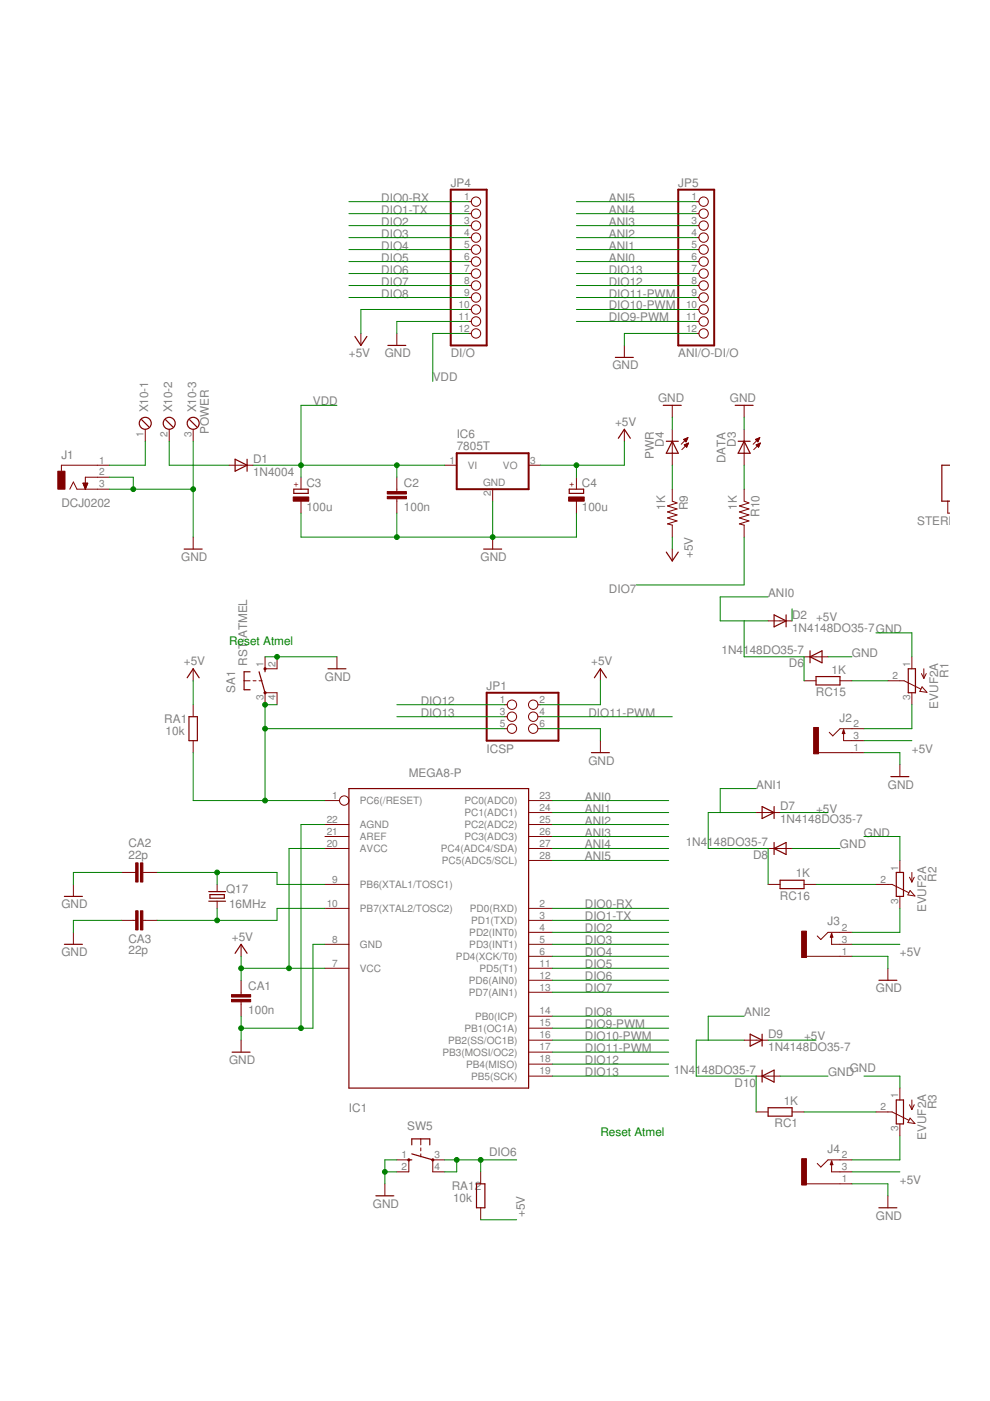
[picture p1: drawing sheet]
<svg xmlns="http://www.w3.org/2000/svg" width="210mm" height="297mm" viewBox="0 0 210 297" stroke-linecap="round" stroke-linejoin="round" font-family="sans-serif">
<g fill="none" stroke="#800000" stroke-width=".25">
<path d="M75.2 71.3l1.3 1.9 1.3-1.9M82.2 73.2h3.8M130.5 75.8h3.8M30 89l1.6 1.5M35.1 89l1.5 1.5M40.2 89l1.5 1.5M49.8 97.4l2.6 1.2-2.6 1.3zM52.4 97.4v2.5M131.1 92.9l1.3-1.9 1.2 1.9M140.6 85.9h3.8M141.3 93.6h2.5M142.5 93.6l1.3 2.5h-2.5z"/>
<path d="M155.9 85.9h3.8M156.5 93.6h2.5M157.8 93.6l1.2 2.5h-2.5zM201.5 98.6h-1.8v7.7h1.8M39.1 116.4h3.8M62.3 103.7h3v.9h-3zM102.6 116.4h3.8M120.7 103.7h3v.9h-3zM141.3 117.1l1.2 1.8 1.3-1.8M164.1 130.4l2.6 1.2-2.6 1.3zM166.7 130.4v2.5M171.7 139.3l2.6-1.3v2.5z"/>
<path d="M171.7 138v2.5M39.7 143.7l1.3-1.9 1.2 1.9M40.1 152h1.7v5h-1.7zM53 142.4h-1.2v3.8h1.2M54.9 142.4l1.3 4.5M56.2 141.8v.6M69.5 141.8h3.8M125.4 159.6h3.8M126 143.7l1.3-1.9 1.3 1.9M173 143.4h5.1v1.8h-5.1zM178.9 154.7l.2 .8h-.5zM192.6 141.8h1.5v5.1h-1.5z"/>
<path d="M74 167.2h38.1v63.5h-38.1zM161.6 171l2.5 1.3-2.5 1.2zM164.1 179.9l2.6-1.3v2.6zM164.1 171v2.5M164.1 178.6v2.6M188.9 164.7h3.8M13.7 190.1h3.8M44.3 189h3.5M44.3 191.1h3.5M44.5 189.7h3.1v.7h-3.1zM165.4 186.6h5.1v1.8h-5.1zM176.3 197.9l.3 .8h-.5z"/>
<path d="M190 185h1.6v5.1h-1.6zM13.7 200.2h3.8M49.8 202.1l1.3-1.9 1.3 1.9M159 219.3l2.6 1.2-2.6 1.3zM161.6 219.3v2.5M186.4 207.8h3.8M49.2 223.1h3.8M161.6 228.2l2.5-1.3v2.5zM161.6 226.9v2.5M162.9 234.9h5v1.7h-5zM190 233.2h1.6v5.1h-1.6zM79.7 253.5h3.8"/>
<path d="M86.7 245.9h.6M87.3 242.7v-1.2h3.8v1.2M87.3 244.6l4.5 1.3M101 251h1.8v5.1h-1.8zM176.3 246.2l.3 .7h-.5zM186.4 256.1h3.8"/>
<circle cx="30.8" cy="89.7" r="1.27"/>
<circle cx="35.9" cy="89.7" r="1.27"/>
<circle cx="41" cy="89.7" r="1.27"/>
</g>
<g fill="none" stroke="#800000" stroke-width=".21">
<path d="M99.4 42.8h.5M99.4 45.3h.5M99.4 47.8h.5M99.4 50.4h.5M99.4 52.9h.5M99.4 55.5h.5M99.4 58h.5M147.6 42.8h.6M147.6 45.3h.6M147.6 47.8h.6M147.6 50.4h.6M147.6 52.9h.6"/>
<path d="M147.6 55.5h.6M147.6 58h.6M76.5 70.7v2.5M84.1 70.7v2.5M99.4 60.5h.5M99.4 63.1h.5M99.4 65.6h.5M99.4 68.2h.5M99.4 70.7h.5M132.4 73.2v2.6M147.6 60.5h.6M147.6 63.1h.6"/>
<path d="M147.6 65.6h.6M147.6 68.2h.6M147.6 70.7h.6M23.2 98.6h-10.2v1.3M30.8 91v2.6M35.9 91v2.6M41 91v2.6M48.6 98.6h5.1M94.3 98.6h2.5M112.1 98.6h2.5M132.4 91v2.6M142.5 85.9v2.6"/>
<path d="M142.5 91v7.6M144.9 93.2l.9-.4-.3 .9zM145 93.2h.7M145.1 93.3h.5M145.1 94.3l.9-.4-.4 .9zM145.1 94.4h.7M145.2 93.4h.4M145.2 94.5h.5M145.3 94.2h.5M145.3 93h.4M145.3 93.5h.2M145.4 94.6h.3"/>
<path d="M145.4 93.6h.1M145.5 94.7h.1M145.5 94.1h.4M145.6 92.9h.2M145.8 94h.1M145.8 92.8h.1M145.8 92.8l-1.4 1.4M146 93.9l-1.4 1.4M157.8 85.9v2.6M157.8 91v7.6M160.2 93.2h.7M160.3 93.3h.6"/>
<path d="M160.3 94.3l.9-.4-.4 .9zM160.4 94.4h.6M160.4 93.4h.4M160.5 94.5h.5M160.5 94.2h.6M160.5 93h.5M160.5 93.5h.3M160.6 94.6h.3M160.7 93.6h.1M160.7 94.7h.2M160.8 94.1h.3M160.8 92.9h.2"/>
<path d="M161.1 94h.1M161.1 92.8l-1.4 1.4M161.1 92.8l-.4 .9M161.1 92.8l-.9 .4 .5 .5M161.1 92.8h.1M161.2 93.9l-1.4 1.4M14.8 103.7l.8-1.5 .7 1.5h6.9M17.6 102.4h1l-.5 1.3zM17.6 102.6h1M17.7 102.7h.8M17.7 102.8h.8M17.8 102.9h.6"/>
<path d="M17.8 103h.6M17.9 103.2h.4M17.9 103.3h.4M18 103.4h.2M18 103.5h.2M18.1 103.7h.1M23.2 101.2h-5.1v2.5M41 113.9v2.5M63.8 101.2v2.5M63.8 106.3v2.5M84.1 101.2v3M84.1 105.7v3.1"/>
<path d="M104.5 103.7v2.6M104.5 113.9v2.5M122.2 101.2v2.5M122.2 106.3v2.5M142.5 103.7v2.6l1.1 .3-2.1 .7 2.1 .6-2.1 .6 2.1 .7-2.1 .6 2.1 .6-2.1 .7 1 .2v2.6M142.5 116.4v2.5M157.8 103.7v2.6l1 .3-2 .7 2 .6-2 .6 2 .7-2 .6 2 .6-2 .7 1 .2v2.6M201 106.3v2.5h.5M56.2 139.3v2.5h2.5v-2.5M71.4 139.3v2.5M162.9 131.6h5M170.5 139.3h5.1"/>
<path d="M193.3 139.3v2.5M41 141.8v2.5M41 149.4v2.6M41 157v2.6M51.8 144.3h1.2M53.7 144.3h.6M54.9 144.3h.7M56.2 149.4v-2.5h2.5v2.5M107 149.4h.5M107 152h.5M107 154.5h.5M114 149.4h.6"/>
<path d="M114 152h.6M114 154.5h.6M127.3 141.8v2.5M127.3 157v2.6M170.5 144.3h2.5M173.5 159.6h9.7M178.1 144.3h2.5M178.9 154.7v2.3h4.3M183.2 154.5h-5.1l-1.5 1.5-.8-.7M188.3 144.3h3.4l3.5 1.8M193.3 146.9v2.5M195.4 142.8l.5 1"/>
<path d="M195.5 145.6l1 1.2-1.5-.2zM195.9 141.8v2M196.4 142.8l-.5 1M68.9 174.8h5.1M68.9 177.4h5.1M68.9 179.9h5.1M68.9 169.7h3.1M112.1 174.8h5.1M112.1 177.4h5.1M112.1 179.9h5.1M112.1 172.3h5.1M112.1 169.7h5.1"/>
<path d="M160.3 172.3h5.1M162.9 179.9h5M190.8 162.1v2.6M15.6 187.5v2.6M15.6 197.7v2.5M25.7 195.1h3.1M25.7 185h3.1M30.3 195.1h3M30.3 185h3M46 187.5v1.5M46 191.1v1.5M68.9 192.6h5.1"/>
<path d="M68.9 187.5h5.1M112.1 192.6h5.1M112.1 197.7h5.1M112.1 195.1h5.1M112.1 182.4h5.1M162.9 187.5h2.5M170.5 187.5h2.5M176.3 197.9v2.3h4.3M180.6 197.7h-5l-1.6 1.5-.7-.8M185.7 187.5h3.4l3.6 1.8M190.8 182.4v2.6M190.8 190.1v2.5"/>
<path d="M192.8 186l.5 1M193 188.8l1 1.2-1.5-.3zM193.3 185v2M193.8 186l-.5 1M51.1 200.2v2.6M51.1 207.8v3.1M51.1 212.4v3.1M68.9 200.2h5.1M68.9 205.3h5.1M112.1 200.2h5.1M112.1 205.3h5.1M112.1 218h5.1"/>
<path d="M112.1 215.5h5.1M112.1 210.4h5.1M112.1 207.8h5.1M112.1 202.8h5.1M171 202.8h9.6M188.3 205.3v2.5M51.1 220.5v2.6M112.1 228.2h5.1M112.1 225.6h5.1M112.1 223.1h5.1M112.1 220.5h5.1M157.8 220.5h5.1"/>
<path d="M160.3 228.2h5.1M160.3 235.8h2.6M167.9 235.8h2.6M185.7 235.8h3.4l3.6 1.7M190.8 230.7v2.5M190.8 238.3v2.5M192.8 234.2l.5 1M193 237.1l1 1.1-1.5-.2zM193.3 233.2v2M193.8 234.2l-.5 1M81.6 251v2.5M84.1 245.9h2.6v2.6h-2.6"/>
<path d="M89.2 241.5v1.2M89.2 243.4v.6M89.2 244.6v.7M94.3 245.9h-2.5v2.6h2.5M101.9 248.5v2.5M101.9 256.1v2.5M171 251h9.6M176.3 246.2v2.3h4.3M180.6 245.9h-5l-1.6 1.5-.7-.7M188.3 253.5v2.6"/>
<circle cx="100.9" cy="42.8" r=".99"/>
<circle cx="100.9" cy="55.5" r=".99"/>
<circle cx="100.9" cy="47.8" r=".99"/>
<circle cx="100.9" cy="58" r=".99"/>
<circle cx="100.9" cy="45.3" r=".99"/>
<circle cx="100.9" cy="50.4" r=".99"/>
<circle cx="100.9" cy="52.9" r=".99"/>
<circle cx="149.2" cy="42.8" r=".99"/>
<circle cx="149.2" cy="50.4" r=".99"/>
<circle cx="149.2" cy="52.9" r=".99"/>
<circle cx="149.2" cy="58" r=".99"/>
<circle cx="149.2" cy="55.5" r=".99"/>
<circle cx="149.2" cy="45.3" r=".99"/>
<circle cx="149.2" cy="47.8" r=".99"/>
<circle cx="100.9" cy="70.7" r=".99"/>
<circle cx="100.9" cy="60.5" r=".99"/>
<circle cx="100.9" cy="63.1" r=".99"/>
<circle cx="100.9" cy="65.6" r=".99"/>
<circle cx="100.9" cy="68.2" r=".99"/>
<circle cx="149.2" cy="60.5" r=".99"/>
<circle cx="149.2" cy="63.1" r=".99"/>
<circle cx="149.2" cy="68.2" r=".99"/>
<circle cx="149.2" cy="65.6" r=".99"/>
<circle cx="149.2" cy="70.7" r=".99"/>
<circle cx="108.5" cy="152" r=".99"/>
<circle cx="108.5" cy="154.5" r=".99"/>
<circle cx="108.5" cy="149.4" r=".99"/>
<circle cx="113.1" cy="152" r=".99"/>
<circle cx="113.1" cy="149.4" r=".99"/>
<circle cx="113.1" cy="154.5" r=".99"/>
<circle cx="73" cy="169.7" r=".99"/>
</g>
<g fill="none" stroke="#800000" stroke-width=".42">
<path d="M95.6 40.2h7.6v33h-7.6zM143.8 40.2h7.6v33h-7.6zM96.8 96.1h15.3v7.6h-15.3zM103.2 146.9h15.2v10.1h-15.2z"/>
<circle cx="56.2" cy="141.8" r=".13"/>
<circle cx="56.2" cy="146.9" r=".13"/>
<circle cx="86.7" cy="245.9" r=".13"/>
<circle cx="91.8" cy="245.9" r=".13"/>
</g>
<g fill="#800000" stroke="#800000" stroke-width=".21">
<path d="M82.1 105.2h4.1v.5h-4.1z"/>
<path d="M82.1 104.2h4.1v.5h-4.1z"/>
<path d="M62.2 105.4h3.3v.9h-3.3z"/>
<path d="M120.6 105.4h3.3v.9h-3.3z"/>
<path d="M12.3 99.9h1.5v3.8h-1.5z"/>
<path d="M28.8 182.9h.5v4.1h-.5z"/>
<path d="M29.8 182.9h.5v4.1h-.5z"/>
<path d="M28.8 193.1h.5v4.1h-.5z"/>
<path d="M29.8 193.1h.5v4.1h-.5z"/>
<path d="M49.1 211.9h4v.5h-4z"/>
<path d="M49.1 210.9h4v.5h-4z"/>
<path d="M172.5 154.2h1v5.6h-1z"/>
<path d="M170 197.4h1v5.6h-1z"/>
<path d="M170 245.7h1v5.5h-1z"/>
</g>
<g fill="none" stroke="#008000" stroke-width=".21">
<path d="M74 55.5h25.4M74 52.9h25.4M74 50.4h25.4M74 47.8h25.4M74 45.3h25.4M74 42.8h25.4M74 58h25.4M122.2 55.5h25.4M122.2 52.9h25.4M122.2 50.4h25.4M122.2 47.8h25.4M122.2 45.3h25.4"/>
<path d="M122.2 42.8h25.4M122.2 58h25.4M74 60.5h25.4M74 63.1h25.4M99.4 65.6h-22.9v5.1M99.4 68.2h-15.3v2.5M99.4 70.7h-7.6v10.2M122.2 65.6h25.4M122.2 68.2h25.4M122.2 60.5h25.4M122.2 63.1h25.4M147.6 70.7h-15.2v2.5"/>
<path d="M30.8 93.6v5h-7.6M35.9 93.6v5h12.7M41 93.6v20.3M53.7 98.6h40.6M71.4 85.9h-7.6v15.3M84.1 98.6v2.6M122.2 98.6v2.6M132.4 93.6v5h-17.8M142.5 88.5v2.5M142.5 98.6v5.1M157.8 88.5v2.5M157.8 98.6v5.1"/>
<path d="M23.2 101.2h5.1v2.5M23.2 103.7h17.8M63.8 108.8v5.1h58.4v-5.1M84.1 108.8v5.1M104.5 106.3v7.6M142.5 113.9v2.5M157.8 113.9v10.1h-22.9M56.2 139.3h15.2M157.8 131.6v7.7h12.7v5M162.9 126.6h-10.2v5h10.2M167.9 129.1v2.5M175.6 139.3h5"/>
<path d="M185.7 134.2h7.6v5.1M41 144.3v5.1M41 159.6v10.1h27.9M56.2 154.5h50.8M58.7 149.4h-2.5v20.3M84.1 149.4h22.9M84.1 152h22.9M114.6 154.5h12.7v2.5M114.6 152h27.9M127.3 144.3v5.1h-12.7M180.6 144.3h7.7M183.2 157h10.1"/>
<path d="M183.2 159.6h7.6v2.5M193.3 149.4v5.1h-10.1M68.9 179.9h-7.6v25.4M68.9 174.8h-5.1v43.2M117.2 179.9h24.6M117.2 172.3h24.6M117.2 169.7h24.6M117.2 174.8h24.6M117.2 177.4h24.6M160.3 172.3h-10.1v7.6h12.7v7.6M160.3 167.2h-7.6v5.1M165.4 172.3h10.2"/>
<path d="M167.9 179.9h10.2M183.2 177.4h7.6v5M25.7 185h-10.1v2.5M25.7 195.1h-10.1v2.6M33.3 185h25.4v2.5h10.2M46 185v2.5M46 192.6v2.5M68.9 192.6h-10.2v2.5h-25.4M117.2 195.1h24.6M117.2 192.6h24.6M117.2 182.4h24.6M117.2 197.7h24.6"/>
<path d="M173 187.5h12.7M190.8 192.6v5.1h-10.2M51.1 205.3h17.8M51.1 202.8v5M51.1 215.5v5M68.9 200.2h-2.5v17.8h-15.3M117.2 205.3h24.6M117.2 200.2h24.6M117.2 218h24.6M117.2 202.8h24.6M117.2 215.5h24.6M117.2 207.8h24.6"/>
<path d="M117.2 210.4h24.6M157.8 215.5h-7.6v5M180.6 200.2h10.2M180.6 202.8h7.7v2.5M117.2 220.5h24.6M117.2 228.2h24.6M117.2 223.1h24.6M117.2 225.6h24.6M157.8 220.5h-10.2v7.7h12.7v7.6M162.9 220.5h10.1M165.4 228.2h10.2M170.5 235.8h15.2"/>
<path d="M183.2 228.2h7.6v2.5M81.6 248.5h2.5M84.1 245.9h-2.5v5.1M94.3 245.9h15.2M96.8 245.9v2.6h-2.5M101.9 258.6h7.6M101.9 245.9v2.6M180.6 248.5h10.2M180.6 251h7.7v2.5M190.8 240.8v5.1h-10.2"/>
</g>
<g fill="#008000" stroke="#008000" stroke-width=".21">
<circle cx="61.3" cy="205.3" r=".51"/>
<circle cx="51.1" cy="205.3" r=".51"/>
<circle cx="122.2" cy="98.6" r=".51"/>
<circle cx="56.2" cy="149.4" r=".51"/>
<circle cx="56.2" cy="169.7" r=".51"/>
<circle cx="56.2" cy="154.5" r=".51"/>
<circle cx="58.7" cy="139.3" r=".51"/>
<circle cx="28.3" cy="103.7" r=".51"/>
<circle cx="41" cy="103.7" r=".51"/>
<circle cx="84.1" cy="113.9" r=".51"/>
<circle cx="104.5" cy="113.9" r=".51"/>
<circle cx="63.8" cy="218" r=".51"/>
<circle cx="51.1" cy="218" r=".51"/>
<circle cx="81.6" cy="248.5" r=".51"/>
<circle cx="63.8" cy="98.6" r=".51"/>
<circle cx="84.1" cy="98.6" r=".51"/>
<circle cx="46" cy="185" r=".51"/>
<circle cx="46" cy="195.1" r=".51"/>
<circle cx="96.8" cy="245.9" r=".51"/>
<circle cx="101.9" cy="245.9" r=".51"/>
</g>
<g font-size="2.5" fill="#808080">
<text x="95.6" y="39.6">JP4</text>
<text x="143.8" y="39.6">JP5</text>
<text x="80.8" y="42.8">DIO0-RX</text>
<text x="80.8" y="45.3">DIO1-TX</text>
<text x="80.8" y="47.8">DIO2</text>
<text x="129.1" y="47.8">ANI3</text>
<text x="129.1" y="45.3">ANI4</text>
<text x="129.1" y="42.8">ANI5</text>
<text x="80.8" y="50.4">DIO3</text>
<text x="80.8" y="52.9">DIO4</text>
<text x="129.1" y="52.9">ANI1</text>
<text x="129.1" y="50.4">ANI2</text>
<text x="80.8" y="55.5">DIO5</text>
<text x="80.8" y="58">DIO6</text>
<text x="129.1" y="55.5">ANI0</text>
<text x="129.1" y="58">DIO13</text>
<text x="80.8" y="60.5">DIO7</text>
<text x="80.8" y="63.1">DIO8</text>
<text x="129.1" y="65.6">DIO10-PWM</text>
<text x="129.1" y="63.1">DIO11-PWM</text>
<text x="129.1" y="60.5">DIO12</text>
<text x="129.1" y="68.2">DIO9-PWM</text>
<text x="74" y="75.8">+5V</text>
<text x="81.6" y="75.8">GND</text>
<text x="95.6" y="75.8">DI/O</text>
<text x="143.8" y="75.8">ANI/O-DI/O</text>
<text x="91.8" y="80.9">VDD</text>
<text x="129.8" y="78.3">GND</text>
<text x="31.4" y="87.5" transform="rotate(-90 31.4 87.5)">X10-1</text>
<text x="36.5" y="87.5" transform="rotate(-90 36.5 87.5)">X10-2</text>
<text x="41.6" y="87.5" transform="rotate(-90 41.6 87.5)">X10-3</text>
<text x="66.4" y="85.9">VDD</text>
<text x="139.5" y="85.2">GND</text>
<text x="154.8" y="85.2">GND</text>
<text x="44.3" y="92" transform="rotate(-90 44.3 92)">POWER</text>
<text x="96.8" y="95.5">7805T</text>
<text x="96.8" y="92.9">IC6</text>
<text x="130.4" y="90.2">+5V</text>
<text x="140.8" y="94.7" transform="rotate(-90 140.8 94.7)">D4</text>
<text x="156" y="94.7" transform="rotate(-90 156 94.7)">D3</text>
<text x="13" y="97.4">J1</text>
<text x="53.7" y="100.9">1N4004</text>
<text x="53.7" y="98.1">D1</text>
<text x="138.6" y="97.3" transform="rotate(-90 138.6 97.3)">PWR</text>
<text x="153.8" y="98.2" transform="rotate(-90 153.8 98.2)">DATA</text>
<text x="13" y="107.5">DCJ0202</text>
<text x="65" y="103.2">C3</text>
<text x="85.7" y="103.3">C2</text>
<text x="123.4" y="103.2">C4</text>
<text x="65" y="108.3">100u</text>
<text x="85.7" y="108.4">100n</text>
<text x="123.4" y="108.3">100u</text>
<text x="141" y="108" transform="rotate(-90 141 108)">1K</text>
<text x="145.8" y="108.2" transform="rotate(-90 145.8 108.2)">R9</text>
<text x="156.3" y="108" transform="rotate(-90 156.3 108)">1K</text>
<text x="161.1" y="109.6" transform="rotate(-90 161.1 109.6)">R10</text>
<text x="194.5" y="111.3">STEREOJACK</text>
<text x="38.4" y="118.9">GND</text>
<text x="101.9" y="118.9">GND</text>
<text x="146.9" y="118.4" transform="rotate(-90 146.9 118.4)">+5V</text>
<text x="129.1" y="125.8">DIO7</text>
<text x="162.9" y="126.6">ANI0</text>
<text x="167.9" y="131.2">D2</text>
<text x="173" y="131.6">+5V</text>
<text x="167.9" y="134">1N4148DO35-7GND</text>
<text x="39" y="141">+5V</text>
<text x="52.4" y="141.2" transform="rotate(-90 52.4 141.2)">RST-ATMEL</text>
<text x="125.3" y="141">+5V</text>
<text x="153" y="138.7">1N4148DO35-7</text>
<text x="167.3" y="141.5">D6</text>
<text x="176.3" y="142.8">1K</text>
<text x="180.6" y="139.3">GND</text>
<text x="201.1" y="143.7" transform="rotate(-90 201.1 143.7)">R1</text>
<text x="49.8" y="146.9" transform="rotate(-90 49.8 146.9)">SA1</text>
<text x="68.9" y="144.3">GND</text>
<text x="89.2" y="149.4">DIO12</text>
<text x="103.2" y="146.2">JP1</text>
<text x="173" y="147.6">RC15</text>
<text x="34.8" y="153.2">RA1</text>
<text x="35.1" y="155.8">10k</text>
<text x="89.2" y="152">DIO13</text>
<text x="124.8" y="152">DIO11-PWM</text>
<text x="178" y="153">J2</text>
<text x="198.9" y="150.2" transform="rotate(-90 198.9 150.2)">EVUF2A</text>
<text x="103.2" y="159.6">ICSP</text>
<text x="193.3" y="159.6">+5V</text>
<text x="86.7" y="164.7">MEGA8-P</text>
<text x="124.8" y="162.1">GND</text>
<text x="160.3" y="167.2">ANI1</text>
<text x="188.3" y="167.2">GND</text>
<text x="124" y="169.7">ANI0</text>
<text x="124" y="172.3">ANI1</text>
<text x="165.4" y="171.8">D7</text>
<text x="173" y="172.3">+5V</text>
<text x="27.2" y="179.5">CA2</text>
<text x="124" y="174.8">ANI2</text>
<text x="124" y="177.4">ANI3</text>
<text x="124" y="179.9">ANI4</text>
<text x="145.4" y="179.4">1N4148DO35-7</text>
<text x="165.4" y="174.6">1N4148DO35-7</text>
<text x="178.1" y="179.9">GND</text>
<text x="183.2" y="177.4">GND</text>
<text x="27.2" y="182.1">22p</text>
<text x="124" y="182.4">ANI5</text>
<text x="159.7" y="182.2">D8</text>
<text x="168.7" y="186">1K</text>
<text x="47.9" y="189.3">Q17</text>
<text x="165.4" y="190.8">RC16</text>
<text x="198.5" y="186.9" transform="rotate(-90 198.5 186.9)">R2</text>
<text x="13" y="192.6">GND</text>
<text x="48.6" y="192.6">16MHz</text>
<text x="124" y="192.6">DIO0-RX</text>
<text x="124" y="195.1">DIO1-TX</text>
<text x="124" y="197.7">DIO2</text>
<text x="175.5" y="196.1">J3</text>
<text x="196.4" y="193.4" transform="rotate(-90 196.4 193.4)">EVUF2A</text>
<text x="13" y="202.8">GND</text>
<text x="27.2" y="202.4">22p</text>
<text x="27.2" y="199.8">CA3</text>
<text x="49.1" y="199.4">+5V</text>
<text x="124" y="200.2">DIO3</text>
<text x="124" y="202.8">DIO4</text>
<text x="190.8" y="202.8">+5V</text>
<text x="52.6" y="210">CA1</text>
<text x="124" y="205.3">DIO5</text>
<text x="124" y="207.8">DIO6</text>
<text x="52.6" y="215.1">100n</text>
<text x="124" y="210.4">DIO7</text>
<text x="124" y="215.4">DIO8</text>
<text x="157.8" y="215.4">ANI2</text>
<text x="185.7" y="210.4">GND</text>
<text x="124" y="218">DIO9-PWM</text>
<text x="124" y="220.5">DIO10-PWM</text>
<text x="162.9" y="220">D9</text>
<text x="170.5" y="220.5">+5V</text>
<text x="48.6" y="225.6">GND</text>
<text x="124" y="223.1">DIO11-PWM</text>
<text x="124" y="225.6">DIO12</text>
<text x="142.8" y="227.6">1N4148DO35-7</text>
<text x="162.9" y="222.8">1N4148DO35-7</text>
<text x="180.2" y="227.4">GND</text>
<text x="124" y="228.1">DIO13</text>
<text x="155.7" y="230.4">D10</text>
<text x="175.6" y="228.1">GND</text>
<text x="74" y="235.8">IC1</text>
<text x="86.3" y="239.6">SW5</text>
<text x="164.2" y="239">RC1</text>
<text x="166.2" y="234.2">1K</text>
<text x="198.5" y="235.2" transform="rotate(-90 198.5 235.2)">R3</text>
<text x="103.7" y="245.2">DIO6</text>
<text x="175.5" y="244.4">J4</text>
<text x="196.4" y="241.7" transform="rotate(-90 196.4 241.7)">EVUF2A</text>
<text x="190.8" y="251">+5V</text>
<text x="79.1" y="256.1">GND</text>
<text x="95.8" y="252.3">RA12</text>
<text x="96.1" y="254.8">10k</text>
<text x="111.3" y="258" transform="rotate(-90 111.3 258)">+5V</text>
<text x="185.7" y="258.6">GND</text>
</g>
<g font-size="2.5" fill="#008000">
<text x="48.6" y="136.7">Reset Atmel</text>
<text x="127.3" y="240.8">Reset Atmel</text>
</g>
<g font-size="2.1" fill="#808080">
<text x="98.4" y="42.4">1</text>
<text x="98.4" y="44.9">2</text>
<text x="98.4" y="47.5">3</text>
<text x="146.6" y="42.4">1</text>
<text x="146.6" y="44.9">2</text>
<text x="146.6" y="47.5">3</text>
<text x="98.4" y="50">4</text>
<text x="98.4" y="52.6">5</text>
<text x="146.6" y="50">4</text>
<text x="146.6" y="52.6">5</text>
<text x="98.4" y="55.1">6</text>
<text x="98.4" y="57.6">7</text>
<text x="146.6" y="55.1">6</text>
<text x="146.6" y="57.6">7</text>
<text x="97.2" y="65.3">10</text>
<text x="98.4" y="60.2">8</text>
<text x="98.4" y="62.7">9</text>
<text x="145.5" y="65.3">10</text>
<text x="146.6" y="60.2">8</text>
<text x="146.6" y="62.7">9</text>
<text x="97.2" y="67.8">11</text>
<text x="97.2" y="70.3">12</text>
<text x="145.5" y="67.8">11</text>
<text x="145.5" y="70.3">12</text>
<text x="30.4" y="92.6" transform="rotate(-90 30.4 92.6)">1</text>
<text x="35.5" y="92.6" transform="rotate(-90 35.5 92.6)">2</text>
<text x="40.6" y="92.6" transform="rotate(-90 40.6 92.6)">3</text>
<text x="21" y="98.3">1</text>
<text x="21" y="100.8">2</text>
<text x="95.3" y="98.3">1</text>
<text x="99.2" y="99.4">VI</text>
<text x="106.6" y="99.4">VO</text>
<text x="112.4" y="98.3">3</text>
<text x="21" y="103.4">3</text>
<text x="102.4" y="102.9">GND</text>
<text x="104.1" y="105.2" transform="rotate(-90 104.1 105.2)">2</text>
<text x="55.8" y="141.4" transform="rotate(-90 55.8 141.4)">1</text>
<text x="58.4" y="141.4" transform="rotate(-90 58.4 141.4)">2</text>
<text x="189.3" y="144">2</text>
<text x="193" y="141.4" transform="rotate(-90 193 141.4)">1</text>
<text x="55.8" y="148.4" transform="rotate(-90 55.8 148.4)">3</text>
<text x="58.4" y="148.4" transform="rotate(-90 58.4 148.4)">4</text>
<text x="106" y="149.1">1</text>
<text x="114.4" y="149.1">2</text>
<text x="193" y="148.4" transform="rotate(-90 193 148.4)">3</text>
<text x="106" y="151.6">3</text>
<text x="106" y="154.1">5</text>
<text x="114.4" y="151.6">4</text>
<text x="114.4" y="154.1">6</text>
<text x="181" y="154.1">2</text>
<text x="181" y="159.2">1</text>
<text x="181" y="156.7">3</text>
<text x="70.5" y="169.4">1</text>
<text x="76.3" y="170.5">PC6(/RESET)</text>
<text x="98.4" y="173">PC1(ADC1)</text>
<text x="98.4" y="170.5">PC0(ADC0)</text>
<text x="114.4" y="171.9">24</text>
<text x="114.4" y="169.4">23</text>
<text x="69.3" y="174.5">22</text>
<text x="69.3" y="177">21</text>
<text x="69.3" y="179.5">20</text>
<text x="76.3" y="175.6">AGND</text>
<text x="76.3" y="178.1">AREF</text>
<text x="98.4" y="178.1">PC3(ADC3)</text>
<text x="98.4" y="175.6">PC2(ADC2)</text>
<text x="114.4" y="179.5">27</text>
<text x="114.4" y="177">26</text>
<text x="114.4" y="174.5">25</text>
<text x="76.3" y="180.7">AVCC</text>
<text x="93.5" y="180.7">PC4(ADC4/SDA)</text>
<text x="93.7" y="183.2">PC5(ADC5/SCL)</text>
<text x="114.4" y="182.1">28</text>
<text x="190.4" y="184.6" transform="rotate(-90 190.4 184.6)">1</text>
<text x="70.5" y="187.2">9</text>
<text x="76.3" y="188.3">PB6(XTAL1/TOSC1)</text>
<text x="186.7" y="187.2">2</text>
<text x="190.4" y="191.6" transform="rotate(-90 190.4 191.6)">3</text>
<text x="69.3" y="192.2">10</text>
<text x="76.3" y="193.4">PB7(XTAL2/TOSC2)</text>
<text x="99.6" y="193.4">PD0(RXD)</text>
<text x="99.9" y="195.9">PD1(TXD)</text>
<text x="114.4" y="197.3">4</text>
<text x="114.4" y="194.8">3</text>
<text x="114.4" y="192.2">2</text>
<text x="178.5" y="197.3">2</text>
<text x="70.5" y="199.9">8</text>
<text x="76.3" y="201">GND</text>
<text x="96.7" y="203.5">PD4(XCK/T0)</text>
<text x="99.5" y="201">PD3(INT1)</text>
<text x="99.5" y="198.4">PD2(INT0)</text>
<text x="114.4" y="202.4">6</text>
<text x="114.4" y="199.9">5</text>
<text x="178.5" y="202.4">1</text>
<text x="178.5" y="199.9">3</text>
<text x="70.5" y="204.9">7</text>
<text x="76.3" y="206.1">VCC</text>
<text x="99.4" y="208.6">PD6(AIN0)</text>
<text x="101.6" y="206.1">PD5(T1)</text>
<text x="114.4" y="207.5">12</text>
<text x="114.4" y="204.9">11</text>
<text x="99.4" y="211.1">PD7(AIN1)</text>
<text x="114.4" y="215.1">14</text>
<text x="114.4" y="210">13</text>
<text x="95" y="221.3">PB2(SS/OC1B)</text>
<text x="98.4" y="218.7">PB1(OC1A)</text>
<text x="100.7" y="216.2">PB0(ICP)</text>
<text x="114.4" y="220.2">16</text>
<text x="114.4" y="217.6">15</text>
<text x="93.8" y="223.8">PB3(MOSI/OC2)</text>
<text x="98.8" y="226.4">PB4(MISO)</text>
<text x="114.4" y="227.8">19</text>
<text x="114.4" y="225.3">18</text>
<text x="114.4" y="222.7">17</text>
<text x="99.9" y="228.9">PB5(SCK)</text>
<text x="190.4" y="232.9" transform="rotate(-90 190.4 232.9)">1</text>
<text x="186.7" y="235.4">2</text>
<text x="190.4" y="239.8" transform="rotate(-90 190.4 239.8)">3</text>
<text x="85.1" y="245.6">1</text>
<text x="92.1" y="245.6">3</text>
<text x="178.5" y="245.6">2</text>
<text x="85.1" y="248.1">2</text>
<text x="92.1" y="248.1">4</text>
<text x="178.5" y="250.6">1</text>
<text x="178.5" y="248.1">3</text>
</g>
<g font-size="1.8" fill="#800000">
<text x="63.2" y="103.3" transform="rotate(-90 63.2 103.3)">+</text>
<text x="121.6" y="103.3" transform="rotate(-90 121.6 103.3)">+</text>
</g>
</svg>
